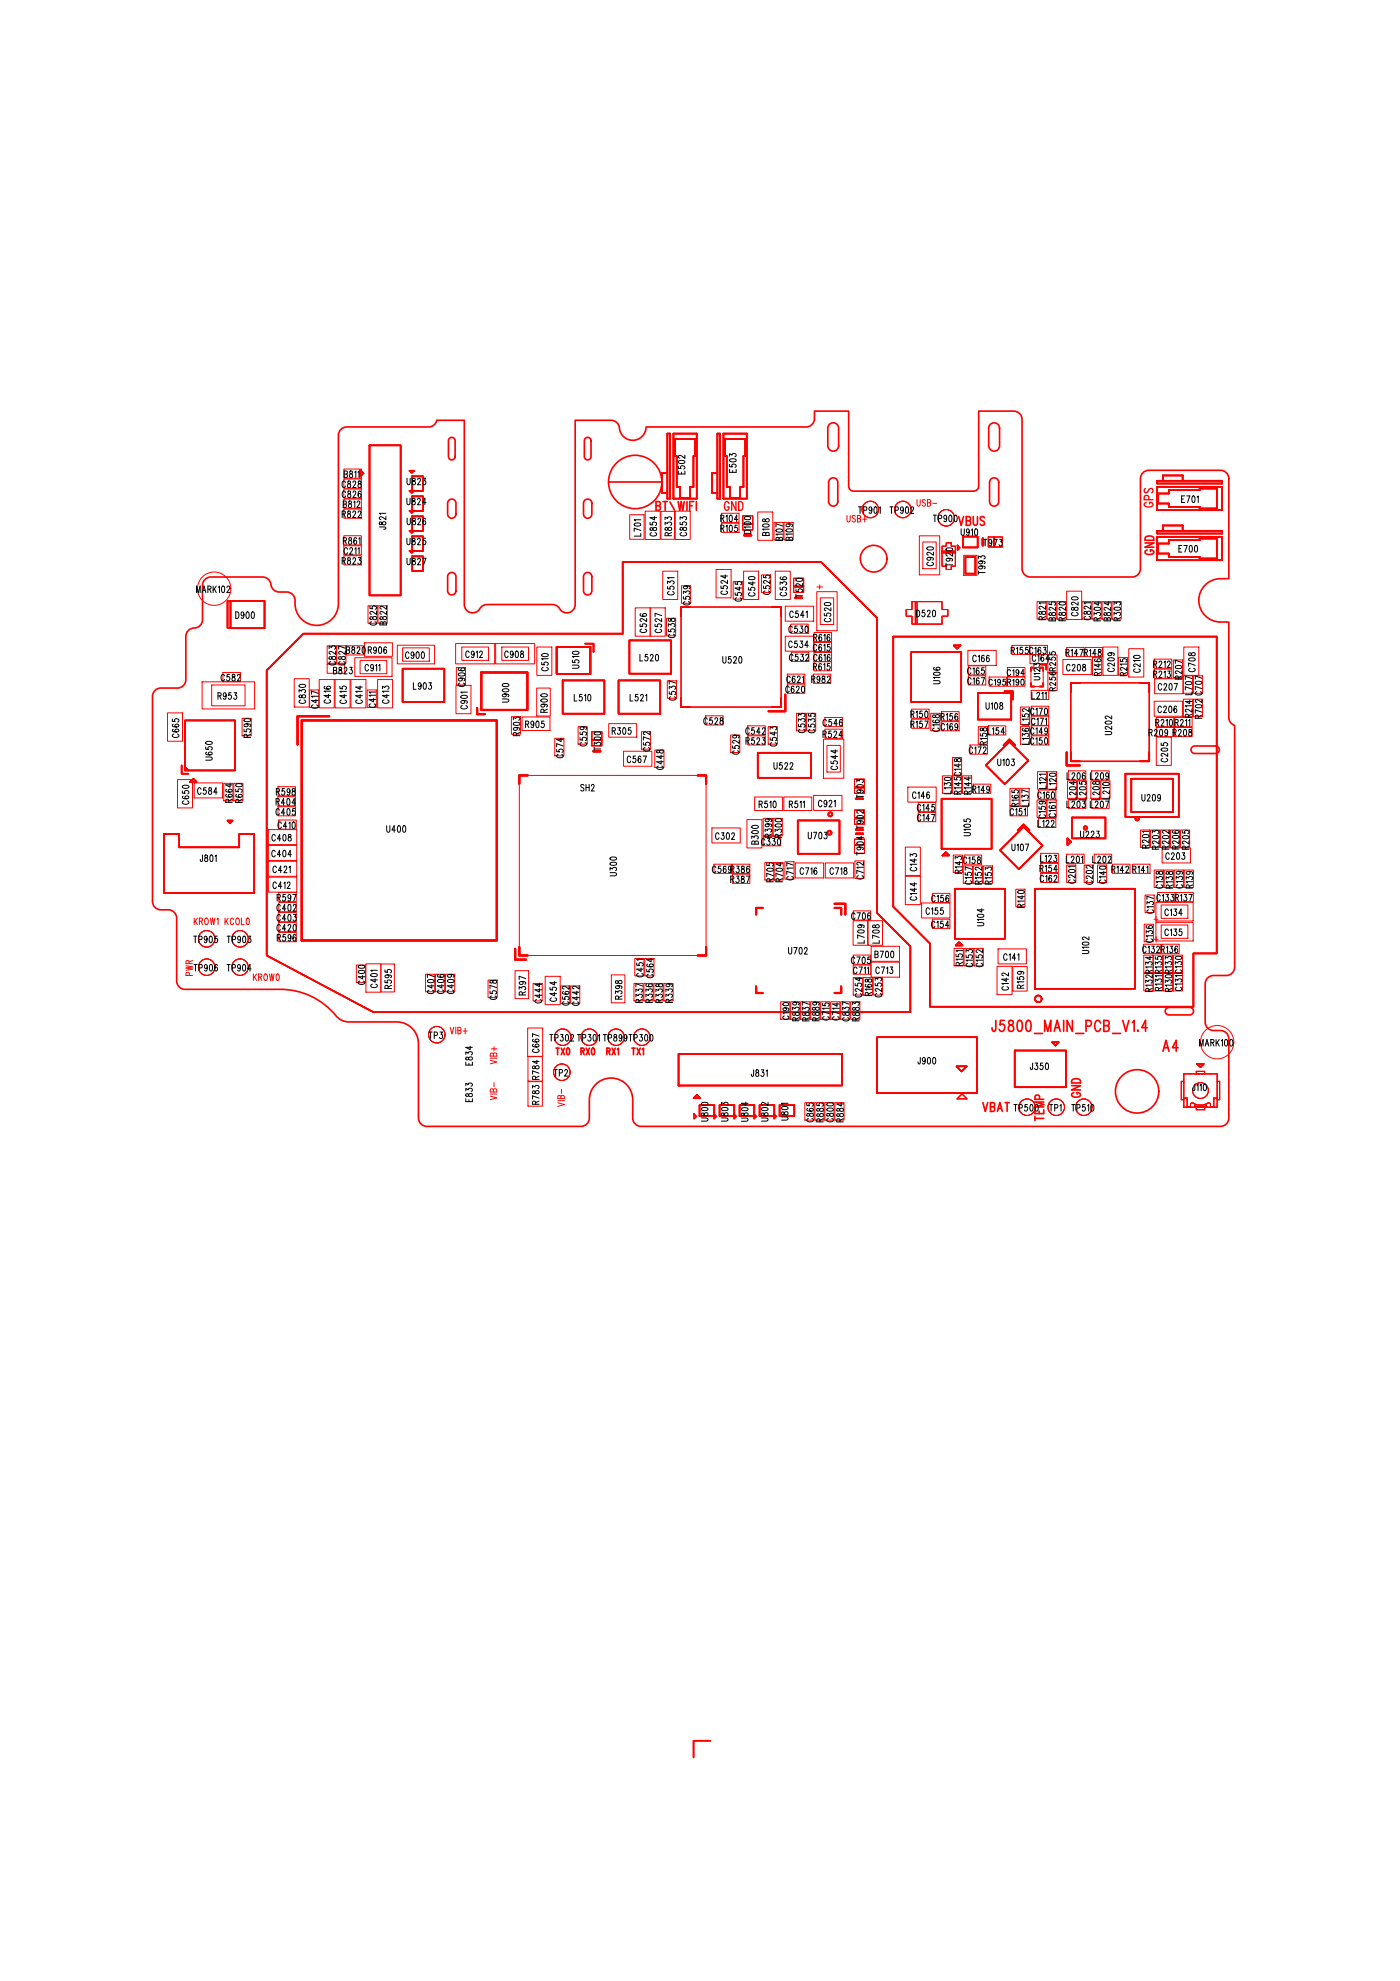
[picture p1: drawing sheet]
<svg xmlns="http://www.w3.org/2000/svg" width="210mm" height="297mm" viewBox="0 0 210 297" stroke-linecap="round" stroke-linejoin="round" font-family="sans-serif">
<g fill="none" stroke="#f00" stroke-width=".25">
<path d="M51.2 64.3l.8-.3h12.3a1.25 1.25 0 0 0 1.2-1h4.1v27.6a1.3 1.3 0 0 0 1.1 1.3 1.3 1.3 0 0 0 1.4-.9l.6-.3 .3-.1h9.8a1.54 1.54 0 0 1 1.4 1 1.25 1.25 0 0 0 1.3 .2 1.25 1.25 0 0 0 .7-1.2v-27.6h5.4a1.25 1.25 0 0 1 1.3 1.2 2 2 0 0 0 2 1.8 2 2 0 0 0 2-2h24a1.25 1.25 0 0 0 1.2-1.2v-1.2h5.1v11.3a.75 .75 0 0 0 .8 .7h18a.75 .75 0 0 0 .7-.7v-11.3h5.3a1.25 1.25 0 0 1 1.2 1.3v22.4a1.25 1.25 0 0 0 1.3 1.2h15.2a1.25 1.25 0 0 0 1.3-1.2v-13.5a1.25 1.25 0 0 1 1.2-1.3h10.8a1.25 1.25 0 0 1 1.2 1.3v15a4.1 4.1 0 0 0-3.5 .9 3.2 3.2 0 0 0-.7 3.6 3.2 3.2 0 0 0 3 2h1.2v14.3a1.25 1.25 0 0 0 .9 1.2v36.2a1.25 1.25 0 0 1-1.2 1.3h-2a1.25 1.25 0 0 0-1.2 1.2v5.8a1.25 1.25 0 0 0 1.2 1.2 1.91 1.91 0 0 1 2.1 .5l.2 .8v11.8a1.25 1.25 0 0 1-1.2 1.3h-86.9a1.25 1.25 0 0 1-1.2-1.3v-2.7a3.2 3.2 0 0 0-3.3-3.3 3.2 3.2 0 0 0-3.2 3.3v2.7a1.25 1.25 0 0 1-1.3 1.3h-23.1a1.25 1.25 0 0 1-1.3-1.3v-11.1a3.3 3.3 0 0 0-3.2-3.3h-7.2a2.5 2.5 0 0 1-1.9-.9 10.7 10.7 0 0 0-8.4-4h-14.3a1.25 1.25 0 0 1-1.2-1.2v-9.4a1.25 1.25 0 0 0-1.3-1.3 1.98 1.98 0 0 1-2.1-.5l-.2-.7v-30.8a1.25 1.25 0 0 1 1.2-1.2h2.5a1.25 1.25 0 0 0 1.3-1.3v-6.5a1.42 1.42 0 0 1 1.6-1.3 1.25 1.25 0 0 0 .9-1.2v-5.1a1.25 1.25 0 0 1 1.2-1.3h7.8a1.41 1.41 0 0 1 1.3 1.5 1.25 1.25 0 0 0 1.2 .8 1.98 1.98 0 0 1 2.1 .5 3.8 3.8 0 0 1 .3 1.9 3.3 3.3 0 0 0 3.5 2.6 3.3 3.3 0 0 0 2.9-3.3v-25.2l.1-.4zM67.3 75a.62 .62 0 0 1 .7-.1 .62 .62 0 0 1 .4 .6v1.6a.63 .63 0 0 1-.7 .6 .63 .63 0 0 1-.6-.6v-1.6zM67.3 65.8a.5 .5 0 0 1 .6-.2 .5 .5 0 0 1 .3 .5v2.4a.5 .5 0 0 1-.5 .5 .5 .5 0 0 1-.5-.5zM98.4 75.8h.4l.2 .3-.1 .4h-.5M103.4 75.8h.4M124.4 63.6a.81 .81 0 0 1 .8-.1 .81 .81 0 0 1 .5 .7v2.6a.81 .81 0 0 1-.8 .8 .81 .81 0 0 1-.8-.8v-2.6zM148.5 63.6a.81 .81 0 0 1 .9-.1 .81 .81 0 0 1 .5 .7v2.6a.81 .81 0 0 1-.8 .8 .81 .81 0 0 1-.9-.8v-2.6zM148.6 71.8a.69 .69 0 0 1 .7-.1 .69 .69 0 0 1 .4 .6v2.9a.69 .69 0 0 1-.6 .7 .69 .69 0 0 1-.7-.7v-2.9zM67.3 86a.62 .62 0 0 1 .7-.1 .62 .62 0 0 1 .4 .6v2.1a.63 .63 0 0 1-.7 .6 .63 .63 0 0 1-.6-.6v-2.1zM87.7 86a.63 .63 0 0 1 .7-.1 .63 .63 0 0 1 .3 .6v2.1a.63 .63 0 0 1-.6 .6 .63 .63 0 0 1-.6-.6v-2.1zM102.1 91h15v15h-15zM115.7 91h1.4v1.4"/>
<path d="M141.2 119.8h7.5v7.5h-7.5zM119.6 123h6.3v5h-6.3zM155.2 133.3h15v15h-15zM174.8 151.3l.5-.2h3.1a.56 .56 0 0 1 .5 .5 .56 .56 0 0 1-.5 .6h-3.1a.56 .56 0 0 1-.5-.9zM179.5 159.5h1l-.5 .5zM106.5 261h-2.5v2.5"/>
<circle cx="170.5" cy="163.6" r="3.3"/>
</g>
<g fill="none" stroke="#f00" stroke-width=".15">
<path d="M94.4 77.2h2.2v3.7h-2.2zM96.7 76.6h2.3v4.3h-2.3zM99.1 76.7h2v4.2h-2zM101.2 76.6h2.3v4.3h-2.3zM108.2 78.5h2.6v1.3h-2.6zM113.6 76.8h2.3v4.2h-2.3zM116.1 78.3h1.3v2.7h-1.3zM117.6 78.3h1.3v2.7h-1.3zM49.1 96.8h1.3v2.7h-1.3zM50.5 96.8h1.4v2.7h-1.4zM54 99h4v2h-4zM55.2 90.8h1.4v2.7h-1.4z"/>
<path d="M60.4 97.1h4v2h-4zM69.2 97h4v2h-4zM99.4 85.6h2.2v4.3h-2.2zM107.4 85.4h2.2v4.2h-2.2zM111.5 85.6h2.2v4.3h-2.2zM116.2 85.6h2.3v4.3h-2.3zM122.5 88.7h3v5.9h-3zM123 89.6h2v4h-2zM137.8 80.3h3.1v5.9h-3.1zM138.4 81.3h2v4h-2zM159.9 88.6h2.3v4.3h-2.3zM162.2 90.2h1.4v2.6h-1.4z"/>
<path d="M163.8 98.6h1.4v2.6h-1.4zM165.4 97h2.2v4.3h-2.2zM167.7 98.6h1.4v2.6h-1.4zM169.2 97.3h2.3v4.2h-2.3zM177.5 97h2.2v4.3h-2.2zM25.1 106.9h2.3v4.2h-2.3zM31.7 102.7h5v3.1h-5zM44.1 101.8h2.3v4.2h-2.3zM46.4 103.5h1.4v2.6h-1.4zM47.9 101.9h2.2v4.2h-2.2zM50.2 101.9h2.3v4.2h-2.3zM52.6 101.9h2.3v4.2h-2.3z"/>
<path d="M55.1 103.5h1.3v2.6h-1.3zM56.6 101.9h2.3v4.2h-2.3zM68.4 102.8h2.2v4.2h-2.2zM68.4 100.1h1.4v2.6h-1.4zM77.9 116.3h28v27h-28zM80.5 103.2h2v4.2h-2zM139.6 107h1.3v2.6h-1.3zM141.3 116.3h1.4v2.7h-1.4zM151.4 118.2h1.4v2.6h-1.4zM152.9 118.2h1.4v2.6h-1.4zM155.5 120h1.4v2.6h-1.4zM155.6 115.7h1.3v2.6h-1.3z"/>
<path d="M157 120h1.4v2.6h-1.4zM157.1 115.7h1.3v2.6h-1.3zM165.1 117.1h1.3v2.6h-1.3zM173.4 110.5h2.2v4.3h-2.2zM106.7 124.1h4.3v2.3h-4.3zM112 122.9h2.2v4.2h-2.2zM114.4 125.5h2.7v1.3h-2.7zM114.7 129.3h1.4v2.7h-1.4zM116.1 129.3h1.3v2.7h-1.3zM117.7 129.2h1.4v2.6h-1.4zM119.2 129.4h4.3v2.2h-4.3zM123.7 129.4h4.3v2.2h-4.3z"/>
<path d="M127.9 138.1h2.2v3.6h-2.2zM130.2 138.1h2.1v3.6h-2.1zM135.7 131.4h2.3v4.2h-2.3zM135.7 127h2.3v4.3h-2.3zM137.7 120.3h2.6v1.4h-2.6zM137.7 121.8h2.6v1.4h-2.6zM138.2 135.4h4.2v2.2h-4.2zM139.8 137.8h2.6v1.4h-2.6zM139.8 134h2.6v1.3h-2.6zM144.4 129.8h1.4v2.7h-1.4zM147.4 129.8h1.4v2.7h-1.4zM151.4 121h2.6v1.3h-2.6z"/>
<path d="M156.1 131h2.6v1.3h-2.6zM159.9 129.7h1.4v2.6h-1.4zM159.9 128.1h2.7v1.4h-2.7zM164.6 129.7h1.3v2.6h-1.3zM171.6 138.6h1.3v2.6h-1.3zM171.7 134.2h1.4v2.6h-1.4zM173.1 130.5h1.3v2.6h-1.3zM174.1 138.7h4v2h-4zM174.1 135.7h4v2h-4zM174.6 130.5h1.3v2.6h-1.3zM176.1 130.5h1.3v2.6h-1.3zM177.6 130.5h1.3v2.6h-1.3z"/>
<path d="M53.4 144.7h1.4v2.6h-1.4zM54.9 144.5h2.2v4.3h-2.2zM57.1 144.5h2v4.2h-2zM63.8 146.1h1.4v2.6h-1.4zM65.3 146.1h1.4v2.6h-1.4zM66.8 146.1h1.4v2.6h-1.4zM73.2 147h1.4v2.6h-1.4zM77.2 145.5h2.1v4.2h-2.1zM79.1 154.1h2.3v4.3h-2.3zM79.2 158.4h2.1v3.7h-2.1zM79.9 147.5h1.4v2.6h-1.4zM81.7 146.4h2.3v4.2h-2.3z"/>
<path d="M91.7 146.2h2v4.2h-2zM117.1 150.2h1.3v2.6h-1.3zM123.1 150.2h1.3v2.6h-1.3zM124.6 150.2h1.3v2.6h-1.3zM129.4 146.6h1.4v2.6h-1.4zM143.1 142.2h1.3v2.6h-1.3zM144.6 142.2h1.3v2.6h-1.3zM146.1 142.2h1.3v2.6h-1.3zM149.5 144.9h2.2v4.2h-2.2zM151.8 144.9h2.2v3.7h-2.2zM171.4 141.6h2.7v1.4h-2.7zM174.2 141.6h2.6v1.4h-2.6z"/>
<path d="M79.2 162.2h2.1v3.7h-2.1z"/>
<circle cx="32.1" cy="88.3" r="2.5"/>
<circle cx="182.5" cy="156.3" r="2.5"/>
<circle cx="162.5" cy="166" r="1.24"/>
</g>
<path d="M71.5 106.1v1h1.2M72.2 100.8h6.9v5.7h-6.9zM77.2 142.3v1.6h1.7M77.9 142v1.3h1.2" fill="none" stroke="#f00" stroke-width=".32"/>
<g fill="none" stroke="#000" stroke-width=".15">
<path d="M51.6 71.1l.5 .1v.2l-.2 .2h-.3v-1l.5 .1v.3l-.2 .1M51.8 72.4a.27 .27 0 0 0-.3-.3 .27 .27 0 0 0-.2 .4v.2a.27 .27 0 0 0 .2 .4 .27 .27 0 0 0 .3-.2M51.8 73.9a.27 .27 0 0 0-.3-.3 .27 .27 0 0 0-.2 .4v.2a.27 .27 0 0 0 .2 .4 .27 .27 0 0 0 .3-.2M52.2 76.7v.2a.33 .33 0 0 1 .4 .3 .33 .33 0 0 1-.3 .4 .36 .36 0 0 1-.2-.4 .36 .36 0 0 1 .4-.3v-.2zM52.2 72.2v.2a.33 .33 0 0 1 .4 .3 .33 .33 0 0 1-.3 .4 .36 .36 0 0 1-.2-.4 .36 .36 0 0 1 .4-.3v-.2zM52.2 73.7v.2a.33 .33 0 0 1 .4 .3 .33 .33 0 0 1-.3 .4 .36 .36 0 0 1-.2-.4 .36 .36 0 0 1 .4-.3v-.2zM52.3 75.2v.2a.33 .33 0 0 1 .4 .3 .33 .33 0 0 1-.3 .4 .36 .36 0 0 1-.1-.4 .36 .36 0 0 1 .4-.3v-.2zM52.5 70.7v.2a.33 .33 0 0 1 .4 .3 .33 .33 0 0 1-.3 .4 .36 .36 0 0 1-.2-.4 .36 .36 0 0 1 .4-.3v-.2zM52.9 72.4l.1-.2a.22 .22 0 0 1 .3 0 .22 .22 0 0 1 0 .3l-.4 .6h.5M52.9 73.9l.1-.2a.22 .22 0 0 1 .3 0 .22 .22 0 0 1 0 .3l-.4 .6h.5M53 75.3l.2-.2v1M53.2 70.8l.2-.2v1"/>
<path d="M53.5 75.4l.1-.2a.22 .22 0 0 1 .3 0 .22 .22 0 0 1 0 .3l-.4 .6h.5M53.7 70.8l.1-.2v1M53.7 76.9v-.2a.22 .22 0 0 1 .3 0 .22 .22 0 0 1 .1 .3l-.4 .6h.4M53.7 72.2v.2a.33 .33 0 0 1 .4 .3 .33 .33 0 0 1-.3 .4 .36 .36 0 0 1-.1-.4 .36 .36 0 0 1 .4-.3v-.2zM54.1 73.8l-.1-.2a.6 .6 0 0 0-.1 1 .29 .29 0 0 0 .2-.3 .29 .29 0 0 0-.3-.3l-.1 .3M61 74.7v.7l.2 .3 .2-.2 .1-.8M61 71.7v.7l.2 .3 .3-.2v-.8M61 77.7v.7l.2 .3 .3-.2v-.8M61.9 74.7v.3a.33 .33 0 0 1 .4 .3 .33 .33 0 0 1-.3 .4 .36 .36 0 0 1-.2-.4 .36 .36 0 0 1 .4-.3v-.3zM61.9 71.7v.3a.33 .33 0 0 1 .4 .3 .33 .33 0 0 1-.3 .4 .36 .36 0 0 1-.2-.4 .36 .36 0 0 1 .4-.3v-.3zM61.9 77.7v.3a.33 .33 0 0 1 .4 .3 .33 .33 0 0 1-.3 .4 .36 .36 0 0 1-.2-.4 .36 .36 0 0 1 .4-.3v-.3zM62.6 74.9v-.1a.22 .22 0 0 1 .4 0 .22 .22 0 0 1 0 .3l-.4 .6h.5"/>
<path d="M62.6 71.9l.1-.1a.22 .22 0 0 1 .3 0 .22 .22 0 0 1 0 .3l-.4 .6h.5M62.6 77.9l.1-.1a.22 .22 0 0 1 .3 0 .22 .22 0 0 1 0 .3l-.4 .6h.5M63.4 71.7h.4l-.2 .4a.28 .28 0 0 1 .3 .4 .28 .28 0 0 1-.5 0M63.8 77.8l-.1-.1a.6 .6 0 0 0-.1 1 .29 .29 0 0 0 .2-.4 .29 .29 0 0 0-.3-.2l-.1 .3M63.9 75.4h-.5l.3-.7v1M49.3 97.3v-.4l.4 .2a.28 .28 0 0 1 .4-.2 .28 .28 0 0 1 0 .4M49.4 98.5v.3h.3a.33 .33 0 0 1 .2-.4 .33 .33 0 0 1 .4 .3 .36 .36 0 0 1-.4 .2 .36 .36 0 0 1-.2-.4zM49.6 99.2a.27 .27 0 0 0-.3 .3 .27 .27 0 0 0 .4 .2h.2a.27 .27 0 0 0 .4-.2 .27 .27 0 0 0-.2-.3M50.3 97.6v.5l-.6-.4a.22 .22 0 0 0-.3 .1 .22 .22 0 0 0 .1 .3h.1M50.8 98.5v.3h.3a.33 .33 0 0 1 .3-.4 .33 .33 0 0 1 .4 .3 .36 .36 0 0 1-.5 .2 .36 .36 0 0 1-.2-.4zM51 99.2a.27 .27 0 0 0-.2 .3 .27 .27 0 0 0 .4 .2h.2a.27 .27 0 0 0 .4-.2 .27 .27 0 0 0-.3-.3M51.5 81.1l.4-.1v-.3l-.4-.1v1"/>
<path d="M51.7 81.1l.3 .5M51.8 97.6v.5l-.6-.4a.22 .22 0 0 0-.4 .1 .22 .22 0 0 0 .2 .3M51.8 97.2l-1-.3v.4M51.9 97.5l.5 .1v.2l-.2 .2h-.3v-1l.5 .1v.2l-.2 .2M52.1 82.4a.27 .27 0 0 0-.3-.3 .27 .27 0 0 0-.2 .4v.2a.27 .27 0 0 0 .2 .4 .27 .27 0 0 0 .3-.2M52.2 83.7v.2a.33 .33 0 0 1 .4 .3 .33 .33 0 0 1-.3 .4 .36 .36 0 0 1-.2-.4 .36 .36 0 0 1 .4-.3v-.2zM52.3 80.7v.2a.33 .33 0 0 1 .4 .3 .33 .33 0 0 1-.3 .4 .36 .36 0 0 1-.1-.4 .36 .36 0 0 1 .4-.3v-.2zM52.4 82.4l.1-.2a.22 .22 0 0 1 .3 0 .22 .22 0 0 1 0 .3l-.4 .6h.5M52.8 97v.3a.33 .33 0 0 1 .4 .3 .33 .33 0 0 1-.3 .4 .36 .36 0 0 1-.2-.4 .36 .36 0 0 1 .4-.3v-.3zM53.2 82.3l.2-.2v1M53.5 80.8l-.2-.2a.59 .59 0 0 0 0 1 .29 .29 0 0 0 .2-.3 .29 .29 0 0 0-.4-.3l-.1 .3M53.5 97.2l.1-.1a.22 .22 0 0 1 .3 0 .22 .22 0 0 1 0 .3l-.4 .6h.5"/>
<path d="M53.7 82.3l.1-.2v1M53.7 83.6h.4l-.2 .4a.28 .28 0 0 1 .2 .4 .28 .28 0 0 1-.4 0M53.8 80.8l.2-.2v1M54.4 97h.2l.1 .2v.6l-.1 .2-.3-.2zM55.5 90.9v.3l.4 .1a.28 .28 0 0 1 0-.4 .28 .28 0 0 1 .4 0l.1 .3-.1 .2M55.5 92.5v.4h.3a.33 .33 0 0 1 .3-.5 .33 .33 0 0 1 .3 .3 .36 .36 0 0 1-.4 .2 .36 .36 0 0 1-.2-.4zM55.7 93.2a.27 .27 0 0 0-.2 .4 .27 .27 0 0 0 .3 .1h.3a.27 .27 0 0 0 .3-.1 .27 .27 0 0 0-.2-.4M56.4 91.7v.4l-.6-.4a.22 .22 0 0 0-.3 .1 .22 .22 0 0 0 .2 .3M56.9 97h.1a.58 .58 0 0 1 0 1l-.3-.4zM57 92.5v.4h.3a.33 .33 0 0 1 .3-.5 .33 .33 0 0 1 .3 .3 .36 .36 0 0 1-.4 .2 .36 .36 0 0 1-.2-.4zM57.9 97.1l-.1-.1a.6 .6 0 0 0 0 1 .29 .29 0 0 0 .2-.4 .29 .29 0 0 0-.4-.2l-.1 .3M57.9 90.9v.5l-.6-.5a.22 .22 0 0 0-.3 .1 .22 .22 0 0 0 .2 .3"/>
<path d="M57.9 91.7v.4l-.6-.4a.22 .22 0 0 0-.3 .1 .22 .22 0 0 0 .2 .3M61 80.7v.7l.2 .3 .2-.2 .1-.8M61 83.7v.7l.2 .3 .3-.2v-.8M61.9 80.7v.3a.33 .33 0 0 1 .4 .3 .33 .33 0 0 1-.3 .4 .36 .36 0 0 1-.2-.4 .36 .36 0 0 1 .4-.3v-.3zM61.9 83.7v.3a.33 .33 0 0 1 .4 .3 .33 .33 0 0 1-.3 .4 .36 .36 0 0 1-.2-.4 .36 .36 0 0 1 .4-.3v-.3zM62.6 80.9v-.1a.22 .22 0 0 1 .4 0 .22 .22 0 0 1 0 .3l-.4 .6h.5M62.6 83.9l.1-.1a.22 .22 0 0 1 .3 0 .22 .22 0 0 1 0 .3l-.4 .6h.5M63.4 83.7h.5l-.4 1M63.8 80.7h-.3l-.1 .4a.28 .28 0 0 1 .4 0 .28 .28 0 0 1 0 .4l-.3 .2-.1-.2M81.2 99.3v.4h.4a.28 .28 0 0 1 0-.4 .28 .28 0 0 1 .5 0l.1 .3-.2 .2M81.3 98.1l.5-.1 .4 .2a.58 .58 0 0 1-1 0zM82.2 98.8h-1l.2 .1"/>
<path d="M85.8 99v.3l.4 .1a.28 .28 0 0 1 .1-.5 .28 .28 0 0 1 .4 .1l.1 .2-.2 .2M85.8 99.7h.7l.3 .2-.1 .3h-.9M85.9 97.7l.5-.1 .4 .3a.58 .58 0 0 1-1 0zM86.8 98.4h-1l.2 .2M30.1 118.4a.27 .27 0 0 0-.3-.3 .27 .27 0 0 0-.2 .4v.2a.27 .27 0 0 0 .2 .4 .27 .27 0 0 0 .3-.2M30.9 118.1h-.4v.4a.28 .28 0 0 1 .4 .1 .28 .28 0 0 1 0 .4l-.3 .1-.2-.2M31.3 118.2v.2a.33 .33 0 0 1 .4 .3 .33 .33 0 0 1-.3 .4 .36 .36 0 0 1-.1-.4 .36 .36 0 0 1 .4-.3v-.2zM32.6 118.8h-.6l.4-.7v1M33.7 101.4a.27 .27 0 0 0-.4-.3 .27 .27 0 0 0-.2 .4v.2a.27 .27 0 0 0 .2 .4 .27 .27 0 0 0 .4-.2M34 118.4l-.2 .1a.6 .6 0 0 0 1 0 .29 .29 0 0 0-.3-.2 .29 .29 0 0 0-.2 .4l.2 .1M34 119.1l-.2 .2a.6 .6 0 0 0 1 0 .29 .29 0 0 0-.3-.2 .29 .29 0 0 0-.2 .3l.2 .1M34.4 101.1h-.3l-.1 .4a.28 .28 0 0 1 .4 .1 .28 .28 0 0 1 0 .4l-.3 .1-.1-.2"/>
<path d="M34.5 117.5v.5l-.7-.3h1M34.8 119.8l-.5 .3M34.9 101.2v.2a.33 .33 0 0 1 .4 .3 .33 .33 0 0 1-.3 .4 .36 .36 0 0 1-.2-.4 .36 .36 0 0 1 .4-.3v-.2zM35.3 118.4v.3h.5a.28 .28 0 0 1 0-.4 .28 .28 0 0 1 .4 .1l.1 .2-.2 .2M35.4 117.6l.5-.1 .4 .2a.58 .58 0 0 1-1 0zM35.5 119.1l-.2 .2a.59 .59 0 0 0 1 0 .29 .29 0 0 0-.3-.2 .29 .29 0 0 0-.2 .3l.2 .1M35.6 101.4v-.2a.22 .22 0 0 1 .4 0 .22 .22 0 0 1 0 .3l-.4 .6h.4M36.3 119.9l-.5 .2M36.6 109.4v.3h.4a.28 .28 0 0 1 0-.4 .28 .28 0 0 1 .4 .1l.2 .2-.2 .2M36.6 107.9l.6-.2 .4 .3a.58 .58 0 0 1-1 0zM36.9 108.5l.3 .1a.27 .27 0 0 1-.3 .4 .27 .27 0 0 1-.3-.4l.3-.1a.48 .48 0 0 1 .7 .3l-.2 .1M37.6 110.1l-.5 .2"/>
<path d="M42.7 118.2h-.4v.5a.28 .28 0 0 1 .4 0 .28 .28 0 0 1 0 .4l-.3 .1-.2-.2M43.9 118.3v.3a.33 .33 0 0 1 .4 .2 .33 .33 0 0 1-.3 .4 .36 .36 0 0 1-.2-.4 .36 .36 0 0 1 .4-.2v-.3zM46.9 105.7a.27 .27 0 0 0-.2 .3 .27 .27 0 0 0 .4 .2h.2a.27 .27 0 0 0 .4-.2 .27 .27 0 0 0-.2-.3M47.4 104.9v.5l-.7-.4h1M47.7 104.4h-1l.2 .2M47.7 104l-1-.4v.5M50 100.1v.9M50.9 100.1v.3a.33 .33 0 0 1 .4 .3 .33 .33 0 0 1-.3 .3 .36 .36 0 0 1-.2-.4 .36 .36 0 0 1 .4-.2v-.3zM52.4 100.1h.4l-.2 .3a.28 .28 0 0 1 .2 .4 .28 .28 0 0 1-.4 .1M55.6 105.5a.27 .27 0 0 0-.3 .4 .27 .27 0 0 0 .4 .2h.2a.27 .27 0 0 0 .4-.2 .27 .27 0 0 0-.2-.4M56 104.7v.5l-.7-.3h1M56.3 103.8h-1l.2 .1"/>
<path d="M56.3 104.2h-1l.2 .2M68.8 101l.5-.1 .4 .2a.58 .58 0 0 1-1 0zM68.9 100.2l-.2 .1a.6 .6 0 0 0 1 0 .29 .29 0 0 0-.3-.2 .29 .29 0 0 0-.3 .4l.3 .1M68.9 102.4a.27 .27 0 0 0-.2 .4 .27 .27 0 0 0 .4 .1h.2a.27 .27 0 0 0 .4-.1 .27 .27 0 0 0-.2-.4M69 101.7l.3 .1a.27 .27 0 0 1-.3 .3 .27 .27 0 0 1-.2-.3l.2-.1a.48 .48 0 0 1 .7 .2l-.1 .2M69.1 104.4l.6-.1 .4 .2a.58 .58 0 0 1-1 0zM69.3 105.8a.27 .27 0 0 0-.2 .3 .27 .27 0 0 0 .4 .2h.2a.27 .27 0 0 0 .4-.2 .27 .27 0 0 0-.3-.3M69.4 105l.3 .1a.27 .27 0 0 1-.3 .4 .27 .27 0 0 1-.3-.4l.3-.1a.48 .48 0 0 1 .7 .3l-.2 .1M70.1 103.8h-1l.2 .1M77 107.9v-.4l.3 .3a.29 .29 0 0 1 .5-.3 .28 .28 0 0 1 0 .5M77 108.4l.5-.1 .4 .2a.58 .58 0 0 1-.9 0zM77.3 109.1l.2 .1a.27 .27 0 0 1-.2 .3 .27 .27 0 0 1-.3-.3l.3-.1a.48 .48 0 0 1 .6 .3l-.1 .1"/>
<path d="M77.9 109.8l-.5 .3M80.4 108.2l.1-.1a.58 .58 0 0 1 0 1l-.2-.4zM81.4 100.1a.27 .27 0 0 0-.2 .3 .27 .27 0 0 0 .4 .2h.2a.27 .27 0 0 0 .4-.2 .27 .27 0 0 0-.2-.3M81.6 108.1h-.4v.4a.28 .28 0 0 1 .4 .1 .28 .28 0 0 1 0 .4l-.3 .1-.2-.2M172.3 109.8h.4v-.4h-.4v1M172.5 109.8l.2 .6M41.3 127.7a.27 .27 0 0 0-.4-.2 .27 .27 0 0 0-.1 .4v.2a.27 .27 0 0 0 .1 .4 .27 .27 0 0 0 .4-.3M41.3 125.4a.27 .27 0 0 0-.4-.3 .27 .27 0 0 0-.1 .4v.2a.27 .27 0 0 0 .1 .4 .27 .27 0 0 0 .4-.2M41.4 132.5a.27 .27 0 0 0-.3-.2 .27 .27 0 0 0-.2 .3v.3a.27 .27 0 0 0 .2 .3 .27 .27 0 0 0 .3-.2M41.4 130.1a.27 .27 0 0 0-.3-.2 .27 .27 0 0 0-.2 .3v.3a.27 .27 0 0 0 .2 .3 .27 .27 0 0 0 .3-.2M41.9 121.5a.27 .27 0 0 0-.3-.2 .27 .27 0 0 0-.2 .3v.3a.27 .27 0 0 0 .2 .3 .27 .27 0 0 0 .3-.2M42 137.4a.27 .27 0 0 0-.3-.3 .27 .27 0 0 0-.2 .4v.2a.27 .27 0 0 0 .2 .4 .27 .27 0 0 0 .3-.2"/>
<path d="M42 135.9a.27 .27 0 0 0-.3-.3 .27 .27 0 0 0-.2 .4v.2a.27 .27 0 0 0 .2 .4 .27 .27 0 0 0 .3-.2M42 138.9a.27 .27 0 0 0-.3-.3 .27 .27 0 0 0-.2 .4v.2a.27 .27 0 0 0 .2 .4 .27 .27 0 0 0 .3-.2M42.1 128.2h-.5l.3-.7v1M42.1 125.8h-.5l.3-.7v1M42.2 123.5a.27 .27 0 0 0-.4-.2 .27 .27 0 0 0-.1 .3v.3a.27 .27 0 0 0 .1 .3 .27 .27 0 0 0 .4-.2M42.3 132.9h-.6l.4-.7v1M42.3 130.5h-.6l.4-.6v1M42.5 127.5h.1a.58 .58 0 0 1 0 1l-.2-.4zM42.5 125.2l.1-.1a.58 .58 0 0 1 0 1l-.2-.4zM42.6 132.4l.1-.2v1M42.6 130.1v-.1a.22 .22 0 0 1 .3-.1 .22 .22 0 0 1 .1 .3l-.4 .7h.4M42.7 120.4h-.5l.3-.7v1"/>
<path d="M42.7 121.9h-.5l.3-.7v1M42.8 134.1h-.4v.4a.28 .28 0 0 1 .4 .1 .28 .28 0 0 1 0 .4l-.3 .1-.2-.2M42.9 137.8h-.6l.4-.7v1M42.9 136.3h-.6l.4-.7v1M42.9 139.3h-.6l.4-.7v1M43 123.9h-.5l.3-.7v1M43.1 132.5v-.2a.22 .22 0 0 1 .3 0 .22 .22 0 0 1 0 .3l-.4 .6h.5M43.1 121.3l.1-.1a.58 .58 0 0 1 0 1l-.2-.4zM43.2 138.9v-.2a.22 .22 0 0 1 .3 0 .22 .22 0 0 1 .1 .3l-.4 .6h.4M43.3 125.2v.2a.33 .33 0 0 1 .4 .3 .33 .33 0 0 1-.3 .4 .36 .36 0 0 1-.2-.4 .36 .36 0 0 1 .4-.3v-.2zM43.3 137.2l.1-.1a.58 .58 0 0 1 0 1l-.2-.4zM43.3 135.7l.1-.1a.62 .62 0 0 1 0 1l-.2-.4z"/>
<path d="M43.3 123.4l.2-.2v1M43.3 130.1l.2-.2v1M43.7 128.2h-.5l.3-.7v1M43.9 123.3l.1-.1a.58 .58 0 0 1 0 1l-.2-.4zM43.9 134.1h.5l-.4 1M44 135.9v-.2a.22 .22 0 0 1 .3 0 .22 .22 0 0 1 .1 .3l-.5 .6h.5M44 137.1h.4l-.2 .4a.28 .28 0 0 1 .2 .4 .28 .28 0 0 1-.5 0M44 138.7l.1-.1a.58 .58 0 0 1 0 1l-.2-.4zM44.2 121.2h-.3v.5a.28 .28 0 0 1 .4 0 .28 .28 0 0 1-.1 .4l-.2 .1-.2-.2M44.3 120.4h-.5l.3-.7v1M117.3 131.7l-.5 .3M166.7 129.9v1"/>
<path d="M174 134.4a.27 .27 0 0 0-.4-.3 .27 .27 0 0 0-.2 .4v.2a.27 .27 0 0 0 .2 .4 .27 .27 0 0 0 .4-.2M41.8 140.6l.2 .5M42.8 140.1h-.3l-.1 .4a.28 .28 0 0 1 .4 .1 .28 .28 0 0 1 0 .4l-.3 .1-.1-.2M44.3 140.3l-.1-.2a.6 .6 0 0 0 0 1 .29 .29 0 0 0 .2-.3 .29 .29 0 0 0-.4-.3l-.1 .3M53.8 145.6l.5-.1 .4 .2a.58 .58 0 0 1-1 0zM53.8 144.8l.5-.1 .4 .2a.58 .58 0 0 1-1 0zM53.9 147.1a.27 .27 0 0 0-.2 .3 .27 .27 0 0 0 .4 .2h.2a.27 .27 0 0 0 .4-.2 .27 .27 0 0 0-.2-.3M54.4 146.3v.5l-.7-.3h1M64.1 147l.6-.1 .4 .2a.58 .58 0 0 1-1 0zM64.3 148.5a.27 .27 0 0 0-.2 .3 .27 .27 0 0 0 .4 .2h.2a.27 .27 0 0 0 .4-.2 .27 .27 0 0 0-.3-.3M64.7 147.7v.5l-.6-.4h1M65.1 146.4l-1-.3v.5"/>
<path d="M65.6 147l.6-.1 .4 .2a.58 .58 0 0 1-1 0zM65.7 146.1l-.1 .2a.61 .61 0 0 0 1 0 .29 .29 0 0 0-.4-.2 .29 .29 0 0 0-.2 .3l.2 .1M65.8 148.5a.27 .27 0 0 0-.2 .3 .27 .27 0 0 0 .4 .2h.2a.27 .27 0 0 0 .4-.2 .27 .27 0 0 0-.3-.3M66.2 147.6v.6l-.6-.4h1M67.1 147l.6-.1 .4 .2a.58 .58 0 0 1-1 0zM67.3 148.5a.27 .27 0 0 0-.2 .3 .27 .27 0 0 0 .4 .2h.2a.27 .27 0 0 0 .4-.2 .27 .27 0 0 0-.3-.3M67.4 146.1l.3 .1a.27 .27 0 0 1-.3 .4 .27 .27 0 0 1-.3-.4l.3-.1a.48 .48 0 0 1 .7 .3l-.2 .1M67.7 147.6v.6l-.6-.4h1M73.5 148.6v.3l.4 .1a.28 .28 0 0 1 0-.4 .28 .28 0 0 1 .4 0l.1 .3-.1 .1M73.5 147v.4h.3a.33 .33 0 0 1 .3-.4 .33 .33 0 0 1 .3 .3 .36 .36 0 0 1-.4 .1 .36 .36 0 0 1-.2-.4zM73.7 149.4a.27 .27 0 0 0-.2 .3 .27 .27 0 0 0 .3 .2h.3a.27 .27 0 0 0 .3-.2 .27 .27 0 0 0-.2-.3M74.4 148.1l-.9-.4v.5"/>
<path d="M80.4 149.9a.27 .27 0 0 0-.2 .3 .27 .27 0 0 0 .4 .2h.2a.27 .27 0 0 0 .4-.2 .27 .27 0 0 0-.2-.3M80.9 147.4v.5l-.7-.3h1M80.9 148.2v.6l-.7-.4h1M80.9 149.1v.5l-.7-.4h1M82.7 155.1v1"/>
</g>
<text font-size="101.2" fill="#f00" x="168.2" y="83.7" transform="rotate(-90 168.2 83.7)">E700x1</text>
<text font-size="95.9" fill="#f00" x="163.5" y="94.9" transform="rotate(-90 163.5 94.9)">5</text>
<text font-size="92.5" fill="#f00" x="160.6" y="126.9" transform="rotate(-90 160.6 126.9)">R203x1</text>
<text font-size="90.6" fill="#f00" x="159.1" y="113.7" transform="rotate(-90 159.1 113.7)">U202xL1</text>
<text font-size="80.6" fill="#f00" x="150.5" y="113.7" transform="rotate(-90 150.5 113.7)">U202xA1</text>
<text font-size="76.5" fill="#f00" x="146.9" y="150.4" transform="rotate(-90 146.9 150.4)">4</text>
<text font-size="74.1" fill="#f00" x="144.9" y="100.9" transform="rotate(-90 144.9 100.9)">U123xB1</text>
<text font-size="69.2" fill="#f00" x="39.1" y="142.9">SH2</text>
<text font-size="62.9" fill="#f00" x="135.2" y="130.6" transform="rotate(-90 135.2 130.6)">R143x1</text>
<text font-size="57.2" fill="#f00" x="133.3" y="143.8">SH1</text>
<text font-size="45.6" fill="#f00" x="120.4" y="147.4" transform="rotate(-90 120.4 147.4)">U702x31</text>
<text font-size="38.3" x="114.1" y="109.8" transform="rotate(-90 114.1 109.8)">HT520x1</text>
<text font-size="37.5" fill="#f00" x="113.4" y="79.4" transform="rotate(-90 113.4 79.4)">B109x1</text>
<text font-size="36" fill="#f00" x="112.2" y="131.8" transform="rotate(-90 112.2 131.8)">R704x1</text>
<text font-size="33.9" fill="#f00" x="44.5" y="136.4">U400</text>
<text font-size="33.4" fill="#f00" x="109.9" y="139.4" transform="rotate(-90 109.9 139.4)">U702x12</text>
<g font-size="28" fill="#f00">
<text x="105.3" y="79.6" transform="rotate(-90 105.3 79.6)">R105x2</text>
<text x="105.3" y="78.1" transform="rotate(-90 105.3 78.1)">R104x2</text>
</g>
<text font-size="22.7" fill="#f00" x="53.9" y="86.2">J821</text>
<text font-size="19.9" fill="#f00" x="98.3" y="95.1" transform="rotate(-90 98.3 95.1)">C538x1</text>
<text font-size="19.7" fill="#f00" x="98.1" y="78.3" transform="rotate(-90 98.1 78.3)">R833x1</text>
<text font-size="18" x="96.7" y="149.9" transform="rotate(-90 96.7 149.9)">R338x1</text>
<g font-size="17.5" fill="#f00">
<text x="96.2" y="80.6" transform="rotate(-90 96.2 80.6)">C854x1</text>
<text x="96.2" y="78.3" transform="rotate(-90 96.2 78.3)">C854x2</text>
</g>
<text font-size="16.5" x="95.4" y="149.9" transform="rotate(-90 95.4 149.9)">R336x1</text>
<text font-size="15" x="94.1" y="149.9" transform="rotate(-90 94.1 149.9)">R337x1</text>
<text font-size="11.4" fill="#f00" x="24.5" y="132.7">J801</text>
<g font-size="10" fill="#f00">
<text x="99.1" y="73.5">E502</text>
<text x="106.6" y="73.5">E503</text>
</g>
<text font-size="9.9" fill="#f00" x="27.1" y="116">U650</text>
<text font-size="7.2" fill="#f00" x="168.6" y="122.1">U209</text>
<g font-size="7.1" fill="#f00">
<text x="87.3" y="99.8" transform="rotate(-90 87.3 99.8)">U510xA3</text>
<text x="149.6" y="129.5">U107</text>
<text x="177" y="165.5">J110</text>
</g>
<text font-size="6.1" fill="#f00" x="33.7" y="114" transform="rotate(-90 33.7 114)">U650x11</text>
<text font-size="6" fill="#f00" x="159.2" y="126.3">U223</text>
<text font-size="5.6" fill="#f00" x="141.2" y="85.4">T920</text>
<g font-size="5.5" fill="#f00">
<text x="173.4" y="75.9">E701</text>
<text x="173.4" y="83.4">E700</text>
<text x="59.5" y="104.7">L903</text>
</g>
<text font-size="4.5" fill="#f00" x="146.5" y="107.4">U108</text>
<text font-size="4.4" fill="#f00" x="34" y="93.7">D900</text>
<text font-size="4.3" fill="#f00" x="26.6" y="120.6">C650</text>
<g font-size="3.7">
<text x="128" y="124.1">T902</text>
<text x="128" y="128">T904</text>
</g>
<text font-size="3.5" fill="#f00" x="154.4" y="102.6">U123</text>
<text font-size="3.4" fill="#f00" x="135.2" y="93.1">D520</text>
<g font-size="3.3" fill="#f00">
<text x="61.2" y="76.3">U824</text>
<text x="61.2" y="73.3">U823</text>
<text x="61.2" y="79.3">U826</text>
<text x="61.2" y="82.3">U825</text>
<text x="61.2" y="85.3">U827</text>
</g>
<text font-size="3.1" fill="#f00" x="144.5" y="85.9">T993</text>
<g font-size="2.9" fill="#f00">
<text x="129" y="77.4">TP901 TP902</text>
<text x="140.4" y="78.7">TP900</text>
<text x="29.5" y="141.8">TP905</text>
<text x="34.5" y="141.8">TP903</text>
<text x="29.5" y="146.1">TP906</text>
<text x="34.5" y="146.1">TP904</text>
<text x="66.5" y="156.6" transform="rotate(-90 66.5 156.6)">TP3x1</text>
<text x="82.8" y="161.8">TP2</text>
</g>
<text font-size="2.7" fill="#f00" x="143.4" y="82.3">U910</text>
<g font-size="2.7">
<text x="109.9" y="89.5">C545</text>
<text x="114.1" y="88.5">C525</text>
<text x="56.6" y="93.1">B822</text>
<text x="99.9" y="95">C538</text>
<text x="102.1" y="90.1">C539</text>
<text x="155.5" y="92.5">R821</text>
<text x="157" y="92.5">B825</text>
<text x="158.5" y="92.5">R820</text>
<text x="163.7" y="92.5">R304</text>
<text x="165.2" y="92.5">B824</text>
<text x="166.7" y="92.5">R303</text>
<text x="157.1" y="100.5">R255</text>
<text x="175.9" y="101.2">R207</text>
<text x="100" y="104.4">C537</text>
<text x="157.1" y="103.2">R256</text>
<text x="177.4" y="107.1">R214</text>
<text x="177.4" y="103.6">L707</text>
<text x="178.9" y="103.6">C707</text>
<text x="178.9" y="107.1">R702</text>
<text x="36.3" y="110">R590</text>
<text x="76.6" y="109.7">R903</text>
<text x="83.1" y="113">C574</text>
<text x="86.6" y="111.2">C559</text>
<text x="96.1" y="112">C572</text>
<text x="109.5" y="112.5">C529</text>
<text x="115.1" y="111.2">C543</text>
<text x="119.4" y="109.2">C533</text>
<text x="120.9" y="109.2">C535</text>
<text x="146.6" y="111.2">R158</text>
<text x="153" y="108.3">L152</text>
<text x="153" y="111.2">L136</text>
<text x="33.5" y="119.7">R664</text>
<text x="35" y="119.7">R650</text>
<text x="98.1" y="114.7">C448</text>
<text x="142.8" y="118.6">R145</text>
<text x="142.8" y="115.9">C148</text>
<text x="144.3" y="118.6">R144</text>
<text x="160" y="119.4">L204</text>
<text x="161.5" y="119.4">L205</text>
<text x="163.5" y="119.4">L208</text>
<text x="114.4" y="125">R399</text>
<text x="115.9" y="125">R300</text>
<text x="128.1" y="131.4">C712</text>
<text x="142.9" y="130.5">R143</text>
<text x="162.5" y="132">C202</text>
<text x="171" y="126.7">R201</text>
<text x="172.5" y="126.7">R203</text>
<text x="174" y="126.7">R202</text>
<text x="175.5" y="126.7">R206</text>
<text x="177" y="126.7">R205</text>
<text x="145.9" y="132.1">R152</text>
<text x="152.3" y="135.6">R140</text>
<text x="95" y="149.7">R337</text>
<text x="95.1" y="146">C451</text>
<text x="96.5" y="149.7">R336</text>
<text x="96.6" y="146">C564</text>
<text x="98" y="149.7">R338</text>
<text x="99.5" y="149.7">R339</text>
<text x="127.9" y="148.9">C254</text>
<text x="130.9" y="148.9">C253</text>
<text x="171.5" y="148.2">R132</text>
<text x="171.5" y="145.5">R134</text>
<text x="172.9" y="148.2">R131</text>
<text x="172.9" y="145.5">R135</text>
<text x="174.4" y="148.2">R130</text>
<text x="174.4" y="145.5">R133</text>
<text x="175.9" y="148.2">C131</text>
<text x="175.9" y="145.5">C130</text>
<text x="84" y="150.1">C562</text>
<text x="85.5" y="150.1">C442</text>
<text x="118.5" y="152.5">R839</text>
<text x="120" y="152.5">R837</text>
<text x="121.5" y="152.5">R889</text>
<text x="126" y="152.5">C837</text>
<text x="127.5" y="152.5">R883</text>
<text x="122.1" y="167.6">R885</text>
<text x="123.6" y="167.6">C800</text>
<text x="125.1" y="167.6">R884</text>
</g>
<g font-size="2.5" fill="#f00">
<text x="148.7" y="154.6">J5800_MAIN_PCB_V1.4</text>
<text x="174.4" y="157.6">A4</text>
</g>
<g font-size="2" fill="#f00">
<text x="98.4" y="76.5">BT\WIFI</text>
<text x="108.6" y="76.5">GND</text>
<text x="172.9" y="76" transform="rotate(-90 172.9 76)">GPS</text>
<text x="143.7" y="78.8">VBUS</text>
<text x="173" y="83.1" transform="rotate(-90 173 83.1)">GND</text>
<text x="147.4" y="166.6">VBAT</text>
<text x="162" y="164.5" transform="rotate(-90 162 164.5)">GND</text>
<text x="156.5" y="168" transform="rotate(-90 156.5 168)">TEMP</text>
</g>
<text font-size="1.6" x="147.2" y="81.9">T973</text>
<g font-size="1.5">
<text x="102.6" y="71" transform="rotate(-90 102.6 71)">E502</text>
<text x="110.3" y="70.8" transform="rotate(-90 110.3 70.8)">E503</text>
<text x="51.4" y="77.5">R822</text>
<text x="128.8" y="76.9">TP901</text>
<text x="133.5" y="76.9">TP902</text>
<text x="177.2" y="75.3">E701</text>
<text x="57.8" y="79.3" transform="rotate(-90 57.8 79.3)">J821</text>
<text x="96" y="80.3" transform="rotate(-90 96 80.3)">L701</text>
<text x="98.4" y="80.3" transform="rotate(-90 98.4 80.3)">C854</text>
<text x="100.6" y="80.3" transform="rotate(-90 100.6 80.3)">R833</text>
<text x="102.9" y="80.3" transform="rotate(-90 102.9 80.3)">C853</text>
<text x="108.1" y="78.1">R104</text>
<text x="108.1" y="79.6">R105</text>
<text x="112.5" y="79.9" transform="rotate(-90 112.5 79.9)">D100</text>
<text x="115.2" y="80.2" transform="rotate(-90 115.2 80.2)">B108</text>
<text x="117.2" y="81" transform="rotate(-90 117.2 81)">B107</text>
<text x="118.7" y="81" transform="rotate(-90 118.7 81)">B109</text>
<text x="140" y="78.1">TP900</text>
<text x="144.2" y="80.2">U910</text>
<text x="176.8" y="82.7">E700</text>
<text x="29.5" y="88.8">MARK102</text>
<text x="51.4" y="84.5">R823</text>
<text x="101" y="89.1" transform="rotate(-90 101 89.1)">C531</text>
<text x="109" y="89.1" transform="rotate(-90 109 89.1)">C524</text>
<text x="113.1" y="89.3" transform="rotate(-90 113.1 89.3)">C540</text>
<text x="117.9" y="89.3" transform="rotate(-90 117.9 89.3)">C536</text>
<text x="120.2" y="89.5" transform="rotate(-90 120.2 89.5)">T520</text>
<text x="139.9" y="84.8" transform="rotate(-90 139.9 84.8)">C920</text>
<text x="142.7" y="84.9" transform="rotate(-90 142.7 84.9)">T920</text>
<text x="147.6" y="86" transform="rotate(-90 147.6 86)">T993</text>
<text x="35.4" y="92.6">D900</text>
<text x="96.9" y="94.8" transform="rotate(-90 96.9 94.8)">C526</text>
<text x="99.1" y="94.8" transform="rotate(-90 99.1 94.8)">C527</text>
<text x="118.3" y="94.8">C530</text>
<text x="118.5" y="92.5">C541</text>
<text x="124.5" y="93.2" transform="rotate(-90 124.5 93.2)">C520</text>
<text x="137.5" y="92.4">D520</text>
<text x="161.5" y="92.3" transform="rotate(-90 161.5 92.3)">C820</text>
<text x="163.4" y="92.9" transform="rotate(-90 163.4 92.9)">C821</text>
<text x="54.8" y="100.5">C911</text>
<text x="60.9" y="98.6">C900</text>
<text x="69.9" y="98.5">C912</text>
<text x="75.8" y="98.5">C908</text>
<text x="96" y="99">L520</text>
<text x="108.4" y="99.3">U520</text>
<text x="118.3" y="97">C534</text>
<text x="122" y="97.5">C615</text>
<text x="145.1" y="101">C165</text>
<text x="145.9" y="99.1">C166</text>
<text x="151" y="101.3">C194</text>
<text x="151.7" y="98">R155C163</text>
<text x="154.8" y="99.1">C164</text>
<text x="159.9" y="98.3">R147R148</text>
<text x="160" y="100.5">C208</text>
<text x="165" y="101.2" transform="rotate(-90 165 101.2)">R146</text>
<text x="167" y="100.6" transform="rotate(-90 167 100.6)">C209</text>
<text x="168.9" y="101.2" transform="rotate(-90 168.9 101.2)">R215</text>
<text x="170.9" y="100.7" transform="rotate(-90 170.9 100.7)">C210</text>
<text x="179.1" y="100.6" transform="rotate(-90 179.1 100.6)">C708</text>
<text x="32.8" y="104.8">R953</text>
<text x="45.7" y="105.4" transform="rotate(-90 45.7 105.4)">C830</text>
<text x="49.5" y="105.4" transform="rotate(-90 49.5 105.4)">C416</text>
<text x="51.9" y="105.4" transform="rotate(-90 51.9 105.4)">C415</text>
<text x="54.2" y="105.4" transform="rotate(-90 54.2 105.4)">C414</text>
<text x="58.2" y="105.4" transform="rotate(-90 58.2 105.4)">C413</text>
<text x="62.1" y="103.3">L903</text>
<text x="76.2" y="105.2" transform="rotate(-90 76.2 105.2)">U900</text>
<text x="82" y="106.7" transform="rotate(-90 82 106.7)">R900</text>
<text x="86.2" y="105">L510</text>
<text x="94.6" y="105">L521</text>
<text x="117.9" y="103.8">C620</text>
<text x="121.8" y="102.3">R982</text>
<text x="136.6" y="107.5">R150</text>
<text x="140.9" y="102.5" transform="rotate(-90 140.9 102.5)">U106</text>
<text x="147.9" y="106.3">U108</text>
<text x="154.6" y="107.1">C170</text>
<text x="156" y="102" transform="rotate(-90 156 102)">U123</text>
<text x="173.7" y="106.8">C206</text>
<text x="173.7" y="103.4">C207</text>
<text x="26.7" y="110.5" transform="rotate(-90 26.7 110.5)">C665</text>
<text x="31.7" y="113.9" transform="rotate(-90 31.7 113.9)">U650</text>
<text x="90" y="112.5" transform="rotate(-90 90 112.5)">T300</text>
<text x="91.9" y="110">R305</text>
<text x="105.6" y="108.5">C528</text>
<text x="111.9" y="110">C542</text>
<text x="111.9" y="111.5">R523</text>
<text x="123.5" y="108.8">C546</text>
<text x="123.5" y="110.5">R524</text>
<text x="136.6" y="109">R157</text>
<text x="140.7" y="109.6" transform="rotate(-90 140.7 109.6)">C168</text>
<text x="145.4" y="112.9">C172</text>
<text x="154.6" y="111.5">C150</text>
<text x="154.6" y="110">C149</text>
<text x="166.6" y="110.1" transform="rotate(-90 166.6 110.1)">U202</text>
<text x="41.5" y="119.1">R598</text>
<text x="87.1" y="118.5">SH2</text>
<text x="94.1" y="114.3">C567</text>
<text x="116.1" y="115.2">U522</text>
<text x="125.5" y="115.3" transform="rotate(-90 125.5 115.3)">C544</text>
<text x="129.4" y="119.6" transform="rotate(-90 129.4 119.6)">T903</text>
<text x="136.9" y="119.6">C146</text>
<text x="142.5" y="118.9" transform="rotate(-90 142.5 118.9)">L130</text>
<text x="149.7" y="114.7">U103</text>
<text x="156.7" y="118.2" transform="rotate(-90 156.7 118.2)">L121</text>
<text x="158.2" y="118.3" transform="rotate(-90 158.2 118.3)">L120</text>
<text x="160.1" y="116.8">L206 L209</text>
<text x="166.2" y="119.7" transform="rotate(-90 166.2 119.7)">L210</text>
<text x="175" y="114.2" transform="rotate(-90 175 114.2)">C205</text>
<text x="28.2" y="120.5" transform="rotate(-90 28.2 120.5)">C650</text>
<text x="41.5" y="120.6">R404</text>
<text x="58.1" y="124.7">U400</text>
<text x="107.4" y="125.8">C302</text>
<text x="113.9" y="121">R510</text>
<text x="118.4" y="121">R511</text>
<text x="121.3" y="125.7">U703</text>
<text x="122.8" y="120.9">C921</text>
<text x="137.6" y="121.5">C145</text>
<text x="137.6" y="123">C147</text>
<text x="145.4" y="125.2" transform="rotate(-90 145.4 125.2)">U105</text>
<text x="152.6" y="120.8" transform="rotate(-90 152.6 120.8)">R165</text>
<text x="154.1" y="120.8" transform="rotate(-90 154.1 120.8)">L137</text>
<text x="156.7" y="122.6" transform="rotate(-90 156.7 122.6)">C159</text>
<text x="158.2" y="122.4" transform="rotate(-90 158.2 122.4)">C161</text>
<text x="160" y="121">L203 L207</text>
<text x="162.1" y="125.5">U223</text>
<text x="171.3" y="120">U209</text>
<text x="30.1" y="129.1">J801</text>
<text x="92.4" y="131.3" transform="rotate(-90 92.4 131.3)">U300</text>
<text x="106.9" y="130.8">C569R386</text>
<text x="113.6" y="126.5" transform="rotate(-90 113.6 126.5)">B300</text>
<text x="114.2" y="126.6">C330</text>
<text x="118.9" y="131.9" transform="rotate(-90 118.9 131.9)">C717</text>
<text x="120" y="131">C716</text>
<text x="124.5" y="131">C718</text>
<text x="137.4" y="130.5" transform="rotate(-90 137.4 130.5)">C143</text>
<text x="144.1" y="130.9" transform="rotate(-90 144.1 130.9)">R143</text>
<text x="144.5" y="129.4">C158</text>
<text x="151.8" y="127.5">U107</text>
<text x="156" y="130.6">R154</text>
<text x="163.9" y="129.3">L202</text>
<text x="166.8" y="130.8">R142 R141</text>
<text x="174.9" y="128.8">C203</text>
<text x="41.6" y="135">R597</text>
<text x="109.6" y="132.3">R387</text>
<text x="115.9" y="132.1" transform="rotate(-90 115.9 132.1)">R705</text>
<text x="117.2" y="132.1" transform="rotate(-90 117.2 132.1)">R704</text>
<text x="127.8" y="137.8">C706</text>
<text x="137.4" y="134.9" transform="rotate(-90 137.4 134.9)">C144</text>
<text x="138.9" y="137">C155</text>
<text x="139.8" y="135.1">C156</text>
<text x="145.6" y="132.5" transform="rotate(-90 145.6 132.5)">C157</text>
<text x="148.6" y="132.5" transform="rotate(-90 148.6 132.5)">R153</text>
<text x="161.1" y="132.4" transform="rotate(-90 161.1 132.4)">C201</text>
<text x="165.7" y="132.4" transform="rotate(-90 165.7 132.4)">C140</text>
<text x="172.9" y="136.9" transform="rotate(-90 172.9 136.9)">C137</text>
<text x="173.5" y="135">C133R137</text>
<text x="174.2" y="133.1" transform="rotate(-90 174.2 133.1)">C138</text>
<text x="174.7" y="137.2">C134</text>
<text x="175.7" y="133.1" transform="rotate(-90 175.7 133.1)">R138</text>
<text x="177.2" y="133.1" transform="rotate(-90 177.2 133.1)">C139</text>
<text x="178.7" y="133.1" transform="rotate(-90 178.7 133.1)">R139</text>
<text x="29.1" y="141.3">TP905</text>
<text x="34.1" y="141.3">TP903</text>
<text x="41.6" y="141">R596</text>
<text x="118.3" y="143">U702</text>
<text x="129.5" y="141.3" transform="rotate(-90 129.5 141.3)">L709</text>
<text x="131.3" y="143.5">B700</text>
<text x="131.7" y="141.3" transform="rotate(-90 131.7 141.3)">L708</text>
<text x="139.7" y="139">C154</text>
<text x="147.4" y="138.7" transform="rotate(-90 147.4 138.7)">U104</text>
<text x="150.6" y="143.9">C141</text>
<text x="163.2" y="142.9" transform="rotate(-90 163.2 142.9)">U102</text>
<text x="171.4" y="142.8">C132R136</text>
<text x="172.7" y="141.2" transform="rotate(-90 172.7 141.2)">C136</text>
<text x="174.7" y="140.2">C135</text>
<text x="28.9" y="146.3" transform="rotate(-90 28.9 146.3)">PWR</text>
<text x="29.1" y="145.5">TP906</text>
<text x="34.1" y="145.5">TP904</text>
<text x="56.5" y="148" transform="rotate(-90 56.5 148)">C401</text>
<text x="58.6" y="148.1" transform="rotate(-90 58.6 148.1)">R595</text>
<text x="78.7" y="149.1" transform="rotate(-90 78.7 149.1)">R397</text>
<text x="93.2" y="149.7" transform="rotate(-90 93.2 149.7)">R398</text>
<text x="127.7" y="144.4">C705</text>
<text x="130.6" y="149.2" transform="rotate(-90 130.6 149.2)">R168</text>
<text x="131.4" y="145.9">C713</text>
<text x="144.2" y="144.7" transform="rotate(-90 144.2 144.7)">R151</text>
<text x="145.7" y="144.9" transform="rotate(-90 145.7 144.9)">C153</text>
<text x="147.2" y="144.9" transform="rotate(-90 147.2 144.9)">C152</text>
<text x="151.1" y="148.4" transform="rotate(-90 151.1 148.4)">C142</text>
<text x="153.4" y="148.1" transform="rotate(-90 153.4 148.1)">R159</text>
<text x="64.4" y="155.6">TP3</text>
<text x="83.4" y="150.1" transform="rotate(-90 83.4 150.1)">C454</text>
<text x="118.2" y="152.8" transform="rotate(-90 118.2 152.8)">C190</text>
<text x="124.2" y="152.9" transform="rotate(-90 124.2 152.9)">C715</text>
<text x="125.7" y="152.9" transform="rotate(-90 125.7 152.9)">C714</text>
<text x="70.7" y="159.6" transform="rotate(-90 70.7 159.6)">E834</text>
<text x="80.7" y="161.8" transform="rotate(-90 80.7 161.8)">R784</text>
<text x="80.7" y="157.7" transform="rotate(-90 80.7 157.7)">C667</text>
<text x="83.1" y="161.3">TP2</text>
<text x="112.7" y="161.3">J831</text>
<text x="137.7" y="159.5">J900</text>
<text x="154.6" y="160.3">J350</text>
<text x="179.9" y="156.8">MARK100</text>
<text x="70.7" y="165.1" transform="rotate(-90 70.7 165.1)">E833</text>
<text x="80.7" y="165.5" transform="rotate(-90 80.7 165.5)">R783</text>
<text x="118.1" y="167.9" transform="rotate(-90 118.1 167.9)">U801</text>
<text x="152.1" y="166.5">TP500</text>
<text x="157.4" y="166.5">TP1</text>
<text x="160.7" y="166.5">TP510</text>
<text x="178.9" y="163.5">J110</text>
<text x="106.1" y="168" transform="rotate(-90 106.1 168)">U800</text>
<text x="109.1" y="168" transform="rotate(-90 109.1 168)">U803</text>
<text x="112.1" y="168.1" transform="rotate(-90 112.1 168.1)">U804</text>
<text x="115.1" y="168" transform="rotate(-90 115.1 168)">U802</text>
<text x="121.9" y="168.1" transform="rotate(-90 121.9 168.1)">C865</text>
</g>
<g font-size="1.5" fill="#f00">
<text x="137.5" y="75.9">USB-</text>
<text x="127" y="78.3">USB+</text>
<text x="123.3" y="88.3" transform="rotate(-90 123.3 88.3)">+</text>
<text x="173.6" y="137.4" transform="rotate(180 173.6 137.4)">+</text>
<text x="29.1" y="138.6">KROW1 KCOL0</text>
<text x="173.6" y="140.4" transform="rotate(180 173.6 140.4)">+</text>
<text x="38" y="147">KROW0</text>
<text x="67.5" y="155">VIB+</text>
<text x="74.5" y="159.5" transform="rotate(-90 74.5 159.5)">VIB+</text>
<text x="83.4" y="158.1">TX0</text>
<text x="87.1" y="158.1">RX0</text>
<text x="91" y="158.1">RX1</text>
<text x="94.7" y="158.1">TX1</text>
<text x="74.5" y="164.9" transform="rotate(-90 74.5 164.9)">VIB-</text>
<text x="84.6" y="165.9" transform="rotate(-90 84.6 165.9)">VIB-</text>
</g>
<g font-size="1.4">
<text x="51.5" y="76">B812</text>
<text x="49" y="100.8">B823</text>
<text x="56.1" y="98.1" transform="rotate(-90 56.1 98.1)">R906x1</text>
<text x="122" y="100.4">R615</text>
<text x="122" y="96">R616</text>
<text x="173" y="101.5">R213</text>
<text x="173" y="100">R212</text>
<text x="118" y="102.3">C621</text>
<text x="141.1" y="107.9">R156</text>
<text x="145.1" y="102.5">C167 C195R190</text>
<text x="154.6" y="104.7">L211</text>
<text x="79.7" y="109.3" transform="rotate(-90 79.7 109.3)">R905x2</text>
<text x="141.1" y="109.4">C169</text>
<text x="148.1" y="110">L154</text>
<text x="154.6" y="108.6">C171</text>
<text x="173.3" y="110.3">R209R208</text>
<text x="173.3" y="108.8">R210R211</text>
<text x="145.9" y="118.8">R149</text>
<text x="155.6" y="119.7">C160</text>
<text x="151.4" y="122.2">C151</text>
<text x="155.6" y="123.9">L122</text>
<text x="156" y="129.2">L123</text>
<text x="159.9" y="129.3">L201</text>
<text x="156" y="132.2">C162</text>
<text x="127.9" y="145.9">C711</text>
</g>
</svg>
